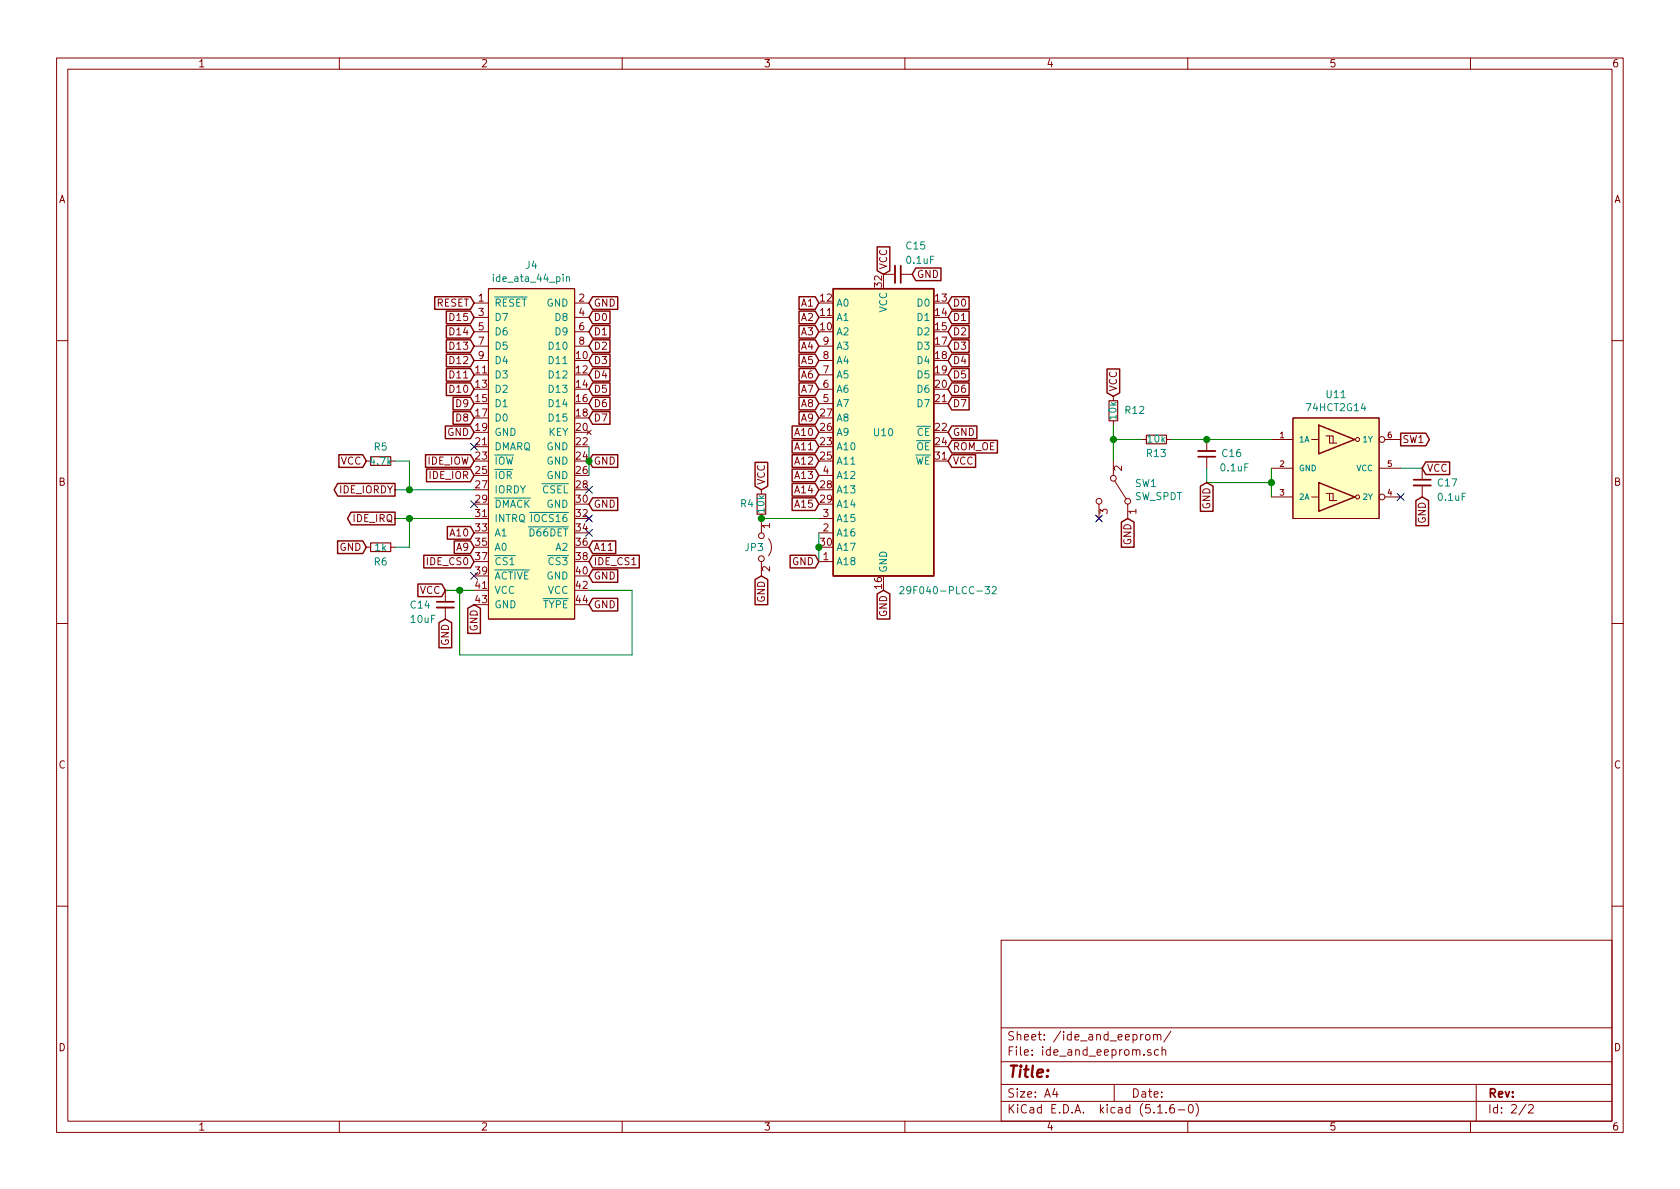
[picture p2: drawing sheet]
<svg xmlns="http://www.w3.org/2000/svg" width="297mm" height="210mm" viewBox="0 0 297 210" stroke-linecap="round" stroke-linejoin="round" font-family="sans-serif">
<g fill="none" stroke="#840000" stroke-width=".18">
<path d="M10 10.3h277v189.9h-277zM12 12.2h273v186.1h-273zM60 10.3v1.9M110 10.3v1.9M160 10.3v1.9M210 10.3v1.9M260 10.3v1.9M83.8 53.6h2.6M83.8 56.1h2.6M83.8 58.7h2.6M86.4 51h15.2v58.5h-15.2zM101.6 53.6h2.5"/>
<path d="M101.6 56.1h2.5M101.6 58.7h2.5M156.2 48.5h2M159.3 48.5h2M10 60.2h2M83.8 61.2h2.6M83.8 63.7h2.6M101.6 61.2h2.5M103.8 76.1l.7 .7M104.5 76.1l-.7 .7M144.8 61.2h2.5M144.8 63.7h2.5"/>
<path d="M144.8 71.4h2.5M144.8 68.8h2.5M144.8 66.3h2.5M196.8 70.1v.8M196.8 74.4v.8M201.9 77.7h.8M206.2 77.7h.8M213.4 77.7v2.1M224.8 77.7h3.8M228.6 73.9h15.2v17.8h-15.2zM231.9 77.7h1.3M234.4 77.1h.7v1.3h1.2"/>
<path d="M235.1 77.1h.6v1.3M244.9 77.7h2.7M285 60.2h2M64.8 81.5h.7M64.8 96.8h.7M69.1 81.5h.7M69.1 96.8h.7M134.6 86.6v.8M134.6 90.9v3.3M134.6 99.3v2.5M135.9 95.2a2.53 2.53 0 0 1 0 3.1M144.8 99.3h2.5"/>
<path d="M144.8 94.2h2.5M144.8 91.7h2.5M144.8 84.1h2.5M194.3 89.1v2.6M196.8 81.5v2.6M197.1 85.1l2 3.2M199.4 89.1v2.6M213.4 80.8v2M224.8 87.9h3.8M224.8 82.8h3.8M231.9 87.9h1.3M234.4 87.2h.7v1.3h1.2"/>
<path d="M235.1 87.2h.6v1.3M243.8 82.8h3.8M244.9 87.9h2.7M251.5 82.8v2M251.5 85.8v2.1M10 110.3h2M78.7 104.4v2M78.7 107.4v2.1M285 110.3h2M10 160.2h2M177 166.3h108v32h-108zM285 160.2h2"/>
<path d="M60 198.3v1.9M110 198.3v1.9M160 198.3v1.9M177 194.8h108M177 191.8h108M177 187.8h108M177 181.8h108M186.5 192.5l-.4 1h1M186.8 193v1M197 191.8v3M202.6 183.1l.2-.2 .5 .2v.7l-.3 .1-.4-.1zM203.5 185.7a.37 .37 0 0 0-.6 .1l.1 .2 .5 .2 .1 .1-.3 .3-.4-.1"/>
<path d="M204 183.1v-.1a.37 .37 0 0 1 .6 .1v.8M204 182.9v1M204.6 183.1l.2-.2 .4 .1 .1 .9M204.7 196.8h.8M204.8 185.7l-.4-.1-.3 .3 .1 .6 .2 .1 .4-.1M205.5 185.7a.37 .37 0 0 1 .6 .1v.8M205.5 185.1v1.5M206.2 196.7v.1M207 182.3l-1.2 2M207.5 195.3a.59 .59 0 0 0-.7 .7v.5l.2 .2 .4 .1 .2-.1 .1-.5-.2-.2-.4-.1-.3 .3M208.3 196.3h1.2M210 198.3v1.9"/>
<path d="M210.3 195.4l.2-.1a.8 .8 0 0 1 .5 .8 .8 .8 0 0 1-.5 .7 1 1 0 0 1-.2-1.4zM211.5 195.1a1.71 1.71 0 0 1 0 2.3M260 198.3v1.9M261 191.8v6.5M269.8 195.2l-1.2 2M270.3 195.5l.2-.2h.3l.3 .5-.9 1h.9"/>
<circle cx="240" cy="77.7" r=".36"/>
<circle cx="244.3" cy="77.7" r=".51"/>
<circle cx="134.6" cy="94.7" r=".51"/>
<circle cx="134.6" cy="98.8" r=".51"/>
<circle cx="194.3" cy="88.6" r=".51"/>
<circle cx="196.9" cy="84.6" r=".51"/>
<circle cx="199.4" cy="88.6" r=".51"/>
<circle cx="240" cy="87.9" r=".36"/>
<circle cx="244.3" cy="87.9" r=".51"/>
</g>
<g fill="#ffffc2" stroke="#ffffc2" stroke-width=".18">
<path d="M86.4 51h15.2v58.5h-15.2z"/>
<path d="M228.6 73.9h15.2v17.8h-15.2z"/>
<path d="M147.3 51h17.8v50.8h-17.8z"/>
</g>
<path d="M100.2 49.1l.2-.2 .3 .1v.8M89.9 98.2h1.2M93.6 90.6h.7M159.1 103.9l.5-.2 .2 .4v.2l-.8 .7h.8M175.4 103.9l.5-.2 .2 .4v.2l-.7 .7h.7" fill="none" stroke="#008484" stroke-width=".18"/>
<path d="M158.2 47v3M211.8 79.8h3.1M249.9 85.8h3.1M77.2 107.4h3.1" fill="none" stroke="#840000" stroke-width=".33"/>
<path d="M159.3 47v3M211.8 80.8h3.1M249.9 84.8h3.1M77.2 106.4h3.1" fill="none" stroke="#840000" stroke-width=".3"/>
<path d="M196.1 70.9h1.5v3.5h-1.5zM202.7 77h3.5v1.5h-3.5zM65.5 80.8h3.6v1.5h-3.6zM65.5 96h3.6v1.5h-3.6zM133.9 87.4h1.5v3.5h-1.5z" fill="none" stroke="#840000" stroke-width=".2"/>
<g fill="none" stroke="#840000" stroke-width=".25">
<path d="M76.9 52.5h6.3l.6 1.1-.6 1.1h-6.3zM78.9 57.6h4.3l.6 1.1-.6 1.1h-4.3zM78.9 55h4.3l.6 1.1-.6 1.1h-4.3zM104.8 55h3v2.2h-3l-.7-1.1zM104.8 57.6h3v2.2h-3l-.7-1.1zM104.8 52.5h4.4v2.2h-4.4l-.7-1.1zM141.3 52.5h2.8l.7 1.1-.7 1.1h-2.8zM141.3 55h2.8l.7 1.1-.7 1.1h-2.8zM141.3 57.6h2.8l.7 1.1-.7 1.1h-2.8zM147.3 51h17.8v50.8h-17.8zM155.1 43.7h2.2v4.2l-1.1 .6-1.1-.6zM161.9 47.4h4.5v2.2h-4.5l-.6-1.1z"/>
<path d="M168.3 57.6h3v2.2h-3l-.7-1.1zM168.3 55h3v2.2h-3l-.7-1.1zM168.3 52.5h3v2.2h-3l-.7-1.1zM78.7 75.3h4.5l.6 1.1-.6 1.2h-4.5zM78.9 67.7h4.3l.6 1.1-.6 1.1h-4.3zM78.9 65.2h4.3l.6 1.1-.6 1.1h-4.3zM78.9 62.6h4.3l.6 1.1-.6 1.2h-4.3zM78.9 60.1h4.3l.6 1.1-.6 1.1h-4.3zM80.1 70.3h3.1l.6 1.1-.6 1.1h-3.1zM80.1 72.8h3.1l.6 1.1-.6 1.1h-3.1zM104.8 60.1h3v2.2h-3l-.7-1.1zM104.8 62.6h3v2.3h-3l-.7-1.2z"/>
<path d="M104.8 65.2h3v2.2h-3l-.7-1.1zM104.8 67.7h3v2.2h-3l-.7-1.1zM104.8 70.3h3v2.2h-3l-.7-1.1zM104.8 72.8h3v2.2h-3l-.7-1.1zM140.1 75.3h4l.7 1.1-.7 1.2h-4zM140.1 77.9h4l.7 1.1-.7 1.1h-4zM141.3 60.1h2.8l.7 1.1-.7 1.1h-2.8zM141.3 62.6h2.8l.7 1.1-.7 1.2h-2.8zM141.3 65.2h2.8l.7 1.1-.7 1.1h-2.8zM141.3 67.7h2.8l.7 1.1-.7 1.1h-2.8zM141.3 70.3h2.8l.7 1.1-.7 1.1h-2.8zM141.3 72.8h2.8l.7 1.1-.7 1.1h-2.8z"/>
<path d="M168.3 65.2h3v2.2h-3l-.7-1.1zM168.3 70.3h3v2.2h-3l-.7-1.1zM168.3 67.7h3v2.2h-3l-.7-1.1zM168.3 62.6h3v2.3h-3l-.7-1.2zM168.3 60.1h3v2.2h-3l-.7-1.1zM168.3 75.3h4.4v2.3h-4.4l-.7-1.2zM168.3 77.9h8.1v2.2h-8.1l-.7-1.1zM195.7 65.2h2.3v4.3l-1.2 .6-1.1-.6zM233.2 75.2l6.3 2.5-6.3 2.6zM247.6 76.6h4.5l.6 1.1-.6 1.1h-4.5zM59.7 95.7h4.4l.7 1.1-.7 1.1h-4.4zM59.7 85.5h10.1v2.2h-10.1l-.6-1.1z"/>
<path d="M59.9 80.4h4.2l.7 1.1-.7 1.1h-4.2zM62.1 90.6h7.7v2.2h-7.7l-.7-1.1zM74.9 98.2h8.3l.6 1.1-.6 1.1h-8.3zM75.2 80.4h8l.6 1.1-.6 1.1h-8zM75.4 83h7.8l.6 1.1-.6 1.1h-7.8zM79.1 93.1h4.1l.6 1.1-.6 1.1h-4.1zM80.3 95.7h2.9l.6 1.1-.6 1.1h-2.9zM104.8 98.2h8.2v2.2h-8.2l-.7-1.1zM104.8 88h4.4v2.3h-4.4l-.7-1.2zM104.8 95.7h4.1v2.2h-4.1l-.7-1.1zM104.8 80.4h4.4v2.2h-4.4l-.7-1.1zM133.5 81.8h2.2v4.2l-1.1 .6-1.1-.6z"/>
<path d="M139.7 98.2h4.4l.7 1.1-.7 1.1h-4.4zM140.1 80.4h4l.7 1.1-.7 1.1h-4zM140.1 83h4l.7 1.1-.7 1.1h-4zM140.1 85.5h4l.7 1.1-.7 1.1h-4zM140.1 88h4l.7 1.1-.7 1.2h-4zM168.3 80.4h4.2v2.2h-4.2l-.7-1.1zM198.3 92.3l1.1-.6 1.1 .6v4.5h-2.2zM212.2 86l1.2-.7 1.1 .7v4.4h-2.3zM233.2 85.3l6.3 2.6-6.3 2.5zM250.3 88.5l1.2-.6 1.1 .6v4.5h-2.3zM252.1 81.7h4.2v2.2h-4.2l-.6-1.1zM73.9 103.3h4.2l.6 1.1-.6 1.1h-4.2z"/>
<path d="M77.6 110.1l1.1-.6 1.2 .6v4.4h-2.3zM82.7 107.6l1.1-.7 1.1 .7v4.4h-2.2zM104.8 105.8h4.4v2.2h-4.4l-.7-1.1zM104.8 100.7h4.4v2.3h-4.4l-.7-1.2zM133.5 102.5l1.1-.7 1.1 .7v4.4h-2.2zM155.1 105l1.1-.6 1.1 .6v4.5h-2.2z"/>
</g>
<g fill="none" stroke="#008400" stroke-width=".18">
<path d="M104.1 79v5.1M196.8 77.7h5.1M196.8 75.2v6.3M207 77.7h17.8M69.8 91.7h14M69.8 81.5h2.6v5.1M69.8 86.6h14M72.4 91.7v5.1h-2.6M134.6 91.7h10.2M144.8 94.2v5.1M213.4 82.8v2.5h11.4M224.8 82.8v5.1"/>
<path d="M247.6 82.8h3.9M78.7 104.4h5.1M81.3 104.4v11.4h30.5v-11.4h-7.7"/>
</g>
<g fill="#008400" stroke="#008400" stroke-width=".25">
<circle cx="196.9" cy="77.7" r=".51"/>
<circle cx="104.1" cy="81.5" r=".51"/>
<circle cx="144.8" cy="96.8" r=".51"/>
<circle cx="134.6" cy="91.7" r=".51"/>
<circle cx="213.4" cy="77.7" r=".51"/>
<circle cx="72.4" cy="91.7" r=".51"/>
<circle cx="72.4" cy="86.6" r=".51"/>
<circle cx="224.8" cy="85.3" r=".51"/>
<circle cx="81.3" cy="104.4" r=".51"/>
</g>
<g fill="none" stroke="#000084" stroke-width=".18">
<path d="M83.2 78.4l1.2 1.2M84.4 78.4l-1.2 1.2M83.2 88.5l1.2 1.3M84.4 88.5l-1.2 1.3M103.5 91.1l1.2 1.2M103.5 86l1.2 1.2M103.5 93.6l1.2 1.2M104.7 91.1l-1.2 1.2M104.7 86l-1.2 1.2M104.7 93.6l-1.2 1.2M193.7 91.1l1.2 1.2M194.9 91.1l-1.2 1.2"/>
<path d="M247 87.3l1.3 1.2M248.3 87.3l-1.3 1.2M83.2 101.2l1.2 1.3M84.4 101.2l-1.2 1.3"/>
</g>
<text font-size="2.8" fill="#840000" x="178" y="190.5">Title:</text>
<g font-size="2.1" fill="#840000">
<text x="178" y="184">Sheet: /ide_and_eeprom/</text>
<text x="178" y="186.7">File: ide_and_eeprom.sch</text>
<text x="178" y="196.9">KiCad E.D.A. kicad (5.1.6-0)</text>
<text x="178" y="194.1">Size: A4</text>
<text x="200" y="194.1">Date:</text>
<text x="263" y="194.1">Rev:</text>
<text x="263" y="196.9">Id: 2/2</text>
</g>
<g font-size="1.8" fill="#840000">
<text x="35" y="11.9">1</text>
<text x="85" y="11.9">2</text>
<text x="135" y="11.9">3</text>
<text x="185" y="11.9">4</text>
<text x="235" y="11.9">5</text>
<text x="285" y="11.9">6</text>
<text x="10.4" y="35.9">A</text>
<text x="285.4" y="35.9">A</text>
<text x="156.8" y="47.7" transform="rotate(-90 156.8 47.7)">VCC</text>
<text x="84.6" y="53.3">1</text>
<text x="102.4" y="53.3">2</text>
<text x="145.1" y="53.3">12</text>
<text x="156" y="50.7" transform="rotate(-90 156 50.7)">32</text>
<text x="162.1" y="49.1">GND</text>
<text x="165.4" y="53.3">13</text>
<text x="77.1" y="54.2">RESET</text>
<text x="79.8" y="59.3">D14</text>
<text x="79.8" y="56.8">D15</text>
<text x="84.6" y="55.9">3</text>
<text x="84.6" y="58.4">5</text>
<text x="102.4" y="55.9">4</text>
<text x="102.4" y="58.4">6</text>
<text x="104.9" y="56.8">D0</text>
<text x="104.9" y="59.3">D1</text>
<text x="104.9" y="54.2">GND</text>
<text x="141.7" y="54.2">A1</text>
<text x="141.7" y="56.8">A2</text>
<text x="141.7" y="59.3">A3</text>
<text x="145.1" y="58.4">10</text>
<text x="145.1" y="55.9">11</text>
<text x="165.4" y="55.9">14</text>
<text x="165.4" y="58.4">15</text>
<text x="168.4" y="59.3">D2</text>
<text x="168.4" y="56.8">D1</text>
<text x="168.4" y="54.2">D0</text>
<text x="79.8" y="64.4">D12</text>
<text x="79.8" y="61.8">D13</text>
<text x="84.6" y="61">7</text>
<text x="84.6" y="63.5">9</text>
<text x="101.9" y="63.5">10</text>
<text x="102.4" y="61">8</text>
<text x="104.9" y="61.8">D2</text>
<text x="104.9" y="64.4">D3</text>
<text x="141.7" y="61.8">A4</text>
<text x="141.7" y="64.4">A5</text>
<text x="145.6" y="63.5">8</text>
<text x="145.6" y="61">9</text>
<text x="165.4" y="61">17</text>
<text x="165.4" y="63.5">18</text>
<text x="168.4" y="64.4">D4</text>
<text x="168.4" y="61.8">D3</text>
<text x="79.8" y="69.5">D10</text>
<text x="79.8" y="66.9">D11</text>
<text x="84.1" y="66">11</text>
<text x="84.1" y="68.6">13</text>
<text x="84.1" y="71.1">15</text>
<text x="101.9" y="66">12</text>
<text x="101.9" y="68.6">14</text>
<text x="101.9" y="71.1">16</text>
<text x="104.9" y="66.9">D4</text>
<text x="104.9" y="69.5">D5</text>
<text x="141.7" y="66.9">A6</text>
<text x="141.7" y="69.5">A7</text>
<text x="145.6" y="71.1">5</text>
<text x="145.6" y="68.6">6</text>
<text x="145.6" y="66">7</text>
<text x="165.4" y="66">19</text>
<text x="165.4" y="68.6">20</text>
<text x="165.4" y="71.1">21</text>
<text x="168.4" y="66.9">D5</text>
<text x="168.4" y="69.5">D6</text>
<text x="197.5" y="69.3" transform="rotate(-90 197.5 69.3)">VCC</text>
<text x="79.1" y="77.1">GND</text>
<text x="80.8" y="72">D9</text>
<text x="80.8" y="74.5">D8</text>
<text x="84.1" y="73.7">17</text>
<text x="84.1" y="76.2">19</text>
<text x="101.9" y="73.7">18</text>
<text x="101.9" y="76.2">20</text>
<text x="104.9" y="72">D6</text>
<text x="104.9" y="74.5">D7</text>
<text x="140.7" y="77.1">A10</text>
<text x="141.7" y="72">A8</text>
<text x="141.7" y="74.5">A9</text>
<text x="145.1" y="76.2">26</text>
<text x="145.1" y="73.7">27</text>
<text x="165.4" y="76.2">22</text>
<text x="168.4" y="72">D7</text>
<text x="168.4" y="77.1">GND</text>
<text x="60.2" y="82.2">VCC</text>
<text x="75.6" y="82.2">IDE_IOW</text>
<text x="84.1" y="78.7">21</text>
<text x="84.1" y="81.3">23</text>
<text x="84.1" y="83.8">25</text>
<text x="101.9" y="78.7">22</text>
<text x="101.9" y="81.3">24</text>
<text x="101.9" y="83.8">26</text>
<text x="104.9" y="82.2">GND</text>
<text x="140.7" y="79.6">A11</text>
<text x="140.7" y="82.2">A12</text>
<text x="145.1" y="78.7">23</text>
<text x="145.1" y="81.3">25</text>
<text x="145.6" y="83.8">4</text>
<text x="165.4" y="78.7">24</text>
<text x="165.4" y="81.3">31</text>
<text x="168.4" y="79.6">ROM_OE</text>
<text x="168.4" y="82.2">VCC</text>
<text x="198.4" y="83.3" transform="rotate(-90 198.4 83.3)">2</text>
<text x="247.9" y="78.4">SW1</text>
<text x="252.2" y="83.4">VCC</text>
<text x="10.4" y="85.9">B</text>
<text x="60.1" y="87.2">IDE_IORDY</text>
<text x="75.9" y="84.7">IDE_IOR</text>
<text x="84.1" y="86.4">27</text>
<text x="84.1" y="88.9">29</text>
<text x="101.9" y="86.4">28</text>
<text x="101.9" y="88.9">30</text>
<text x="104.9" y="89.8">GND</text>
<text x="135.3" y="85.8" transform="rotate(-90 135.3 85.8)">VCC</text>
<text x="140.7" y="84.7">A13</text>
<text x="140.7" y="87.2">A14</text>
<text x="140.7" y="89.8">A15</text>
<text x="145.1" y="86.4">28</text>
<text x="145.1" y="88.9">29</text>
<text x="285.4" y="85.9">B</text>
<text x="62.5" y="92.3">IDE_IRQ</text>
<text x="79.8" y="94.9">A10</text>
<text x="84.1" y="91.4">31</text>
<text x="84.1" y="94">33</text>
<text x="101.9" y="91.4">32</text>
<text x="101.9" y="94">34</text>
<text x="136.1" y="93.4" transform="rotate(-90 136.1 93.4)">1</text>
<text x="145.6" y="94">2</text>
<text x="145.6" y="91.4">3</text>
<text x="195.8" y="90.9" transform="rotate(-90 195.8 90.9)">3</text>
<text x="200.9" y="90.9" transform="rotate(-90 200.9 90.9)">1</text>
<text x="214" y="90.1" transform="rotate(-90 214 90.1)">GND</text>
<text x="252.1" y="92.6" transform="rotate(-90 252.1 92.6)">GND</text>
<text x="60" y="97.4">GND</text>
<text x="75.7" y="99.9">IDE_CS0</text>
<text x="80.8" y="97.4">A9</text>
<text x="84.1" y="96.5">35</text>
<text x="84.1" y="99.1">37</text>
<text x="84.1" y="101.6">39</text>
<text x="101.9" y="96.5">36</text>
<text x="101.9" y="99.1">38</text>
<text x="101.9" y="101.6">40</text>
<text x="104.9" y="99.9">IDE_CS1</text>
<text x="104.9" y="97.4">A11</text>
<text x="136.1" y="101.1" transform="rotate(-90 136.1 101.1)">2</text>
<text x="140.1" y="99.9">GND</text>
<text x="145.1" y="96.5">30</text>
<text x="145.6" y="99.1">1</text>
<text x="200" y="96.4" transform="rotate(-90 200 96.4)">GND</text>
<text x="74.2" y="105">VCC</text>
<text x="84.1" y="104.1">41</text>
<text x="84.1" y="106.7">43</text>
<text x="101.9" y="104.1">42</text>
<text x="101.9" y="106.7">44</text>
<text x="104.9" y="107.6">GND</text>
<text x="104.9" y="102.5">GND</text>
<text x="135.3" y="106.6" transform="rotate(-90 135.3 106.6)">GND</text>
<text x="156" y="104.1" transform="rotate(-90 156 104.1)">16</text>
<text x="84.5" y="111.7" transform="rotate(-90 84.5 111.7)">GND</text>
<text x="156.8" y="109.1" transform="rotate(-90 156.8 109.1)">GND</text>
<text x="79.4" y="114.2" transform="rotate(-90 79.4 114.2)">GND</text>
<text x="10.4" y="135.9">C</text>
<text x="285.4" y="135.9">C</text>
<text x="10.4" y="185.9">D</text>
<text x="285.4" y="185.9">D</text>
<text x="35" y="199.9">1</text>
<text x="85" y="199.9">2</text>
<text x="135" y="199.9">3</text>
<text x="185" y="199.9">4</text>
<text x="235" y="199.9">5</text>
<text x="285" y="199.9">6</text>
</g>
<g font-size="1.8" fill="#008484">
<text x="93" y="47.5">J4</text>
<text x="160.3" y="44.1">C15</text>
<text x="160.4" y="46.7">0.1uF</text>
<text x="87.7" y="49.9">ide_ata_44_pin</text>
<text x="87.4" y="54.2">RESET</text>
<text x="87.4" y="56.8">D7</text>
<text x="87.4" y="59.3">D6</text>
<text x="96.6" y="54.2">GND</text>
<text x="98.3" y="56.8">D8</text>
<text x="98.3" y="59.3">D9</text>
<text x="147.8" y="59.3">A2</text>
<text x="147.8" y="56.8">A1</text>
<text x="147.8" y="54.2">A0</text>
<text x="156.8" y="55.3" transform="rotate(-90 156.8 55.3)">VCC</text>
<text x="162.3" y="54.2">D0</text>
<text x="162.3" y="56.8">D1</text>
<text x="162.3" y="59.3">D2</text>
<text x="87.4" y="61.8">D5</text>
<text x="87.4" y="64.4">D4</text>
<text x="97.3" y="64.4">D11</text>
<text x="97.3" y="61.8">D10</text>
<text x="147.8" y="64.4">A4</text>
<text x="147.8" y="61.8">A3</text>
<text x="162.3" y="61.8">D3</text>
<text x="162.3" y="64.4">D4</text>
<text x="87.4" y="66.9">D3</text>
<text x="87.4" y="69.5">D2</text>
<text x="97.3" y="66.9">D12</text>
<text x="97.3" y="69.5">D13</text>
<text x="147.8" y="69.5">A6</text>
<text x="147.8" y="66.9">A5</text>
<text x="162.3" y="66.9">D5</text>
<text x="162.3" y="69.5">D6</text>
<text x="234.6" y="70.4">U11</text>
<text x="87.4" y="72">D1</text>
<text x="87.4" y="74.5">D0</text>
<text x="87.4" y="77.1">GND</text>
<text x="97" y="77.1">KEY</text>
<text x="97.3" y="72">D14</text>
<text x="97.3" y="74.5">D15</text>
<text x="147.8" y="77.1">A9</text>
<text x="147.8" y="74.5">A8</text>
<text x="147.8" y="72">A7</text>
<text x="154.6" y="77.1">U10</text>
<text x="162.1" y="77.1">CE</text>
<text x="162.3" y="72">D7</text>
<text x="197.4" y="74.1" transform="rotate(-90 197.4 74.1)">10k</text>
<text x="199" y="73.2">R12</text>
<text x="231.3" y="72.7">74HCT2G14</text>
<text x="65.6" y="82.2">4.7k</text>
<text x="66.2" y="79.7">R5</text>
<text x="87.4" y="79.6">DMARQ</text>
<text x="87.4" y="82.2">IOW</text>
<text x="96.6" y="79.6">GND</text>
<text x="96.6" y="82.2">GND</text>
<text x="147.8" y="79.6">A10</text>
<text x="147.8" y="82.2">A11</text>
<text x="161.7" y="82.2">WE</text>
<text x="162" y="79.6">OE</text>
<text x="202.8" y="80.8">R13</text>
<text x="203" y="78.3">10k</text>
<text x="216" y="83.4">0.1uF</text>
<text x="216.2" y="80.8">C16</text>
<text x="87.4" y="84.7">IOR</text>
<text x="87.4" y="87.2">IORDY</text>
<text x="87.4" y="89.8">DMACK</text>
<text x="95.9" y="87.2">CSEL</text>
<text x="96.6" y="84.7">GND</text>
<text x="96.6" y="89.8">GND</text>
<text x="131" y="89.7">R4</text>
<text x="147.8" y="87.2">A13</text>
<text x="147.8" y="89.8">A14</text>
<text x="147.8" y="84.7">A12</text>
<text x="200.6" y="88.4">SW_SPDT</text>
<text x="200.7" y="86.1">SW1</text>
<text x="254.3" y="86">C17</text>
<text x="254.4" y="88.6">0.1uF</text>
<text x="87.4" y="92.3">INTRQ</text>
<text x="87.4" y="94.9">A1</text>
<text x="93.8" y="94.9">D66DET</text>
<text x="94.3" y="92.3">IOCS16</text>
<text x="135.2" y="90.6" transform="rotate(-90 135.2 90.6)">10k</text>
<text x="147.8" y="94.9">A16</text>
<text x="147.8" y="92.3">A15</text>
<text x="66.2" y="100">R6</text>
<text x="66.3" y="97.5">1k</text>
<text x="87.4" y="97.4">A0</text>
<text x="87.4" y="99.9">CS1</text>
<text x="97.2" y="99.9">CS3</text>
<text x="98.3" y="97.4">A2</text>
<text x="131.8" y="97.5">JP3</text>
<text x="147.8" y="99.9">A18</text>
<text x="147.8" y="97.4">A17</text>
<text x="156.8" y="101.3" transform="rotate(-90 156.8 101.3)">GND</text>
<text x="72.7" y="107.6">C14</text>
<text x="87.4" y="102.5">ACTIVE</text>
<text x="87.4" y="105">VCC</text>
<text x="87.4" y="107.6">GND</text>
<text x="96" y="107.6">TYPE</text>
<text x="96.6" y="102.5">GND</text>
<text x="96.9" y="105">VCC</text>
<text x="160.7" y="105.1">29F040-PLCC-32</text>
<text x="72.7" y="110.2">10uF</text>
</g>
<g font-size="1.4" fill="#840000">
<text x="226.3" y="77.5">1</text>
<text x="245.4" y="77.5">6</text>
<text x="226.3" y="82.5">2</text>
<text x="245.4" y="82.5">5</text>
<text x="226.3" y="87.6">3</text>
<text x="245.4" y="87.6">4</text>
</g>
<g font-size="1.4" fill="#008484">
<text x="229.6" y="78.2">1A</text>
<text x="229.6" y="83.3">GND</text>
<text x="239.8" y="83.3">VCC</text>
<text x="241.1" y="78.2">1Y</text>
<text x="229.6" y="88.4">2A</text>
<text x="241.1" y="88.4">2Y</text>
</g>
</svg>
